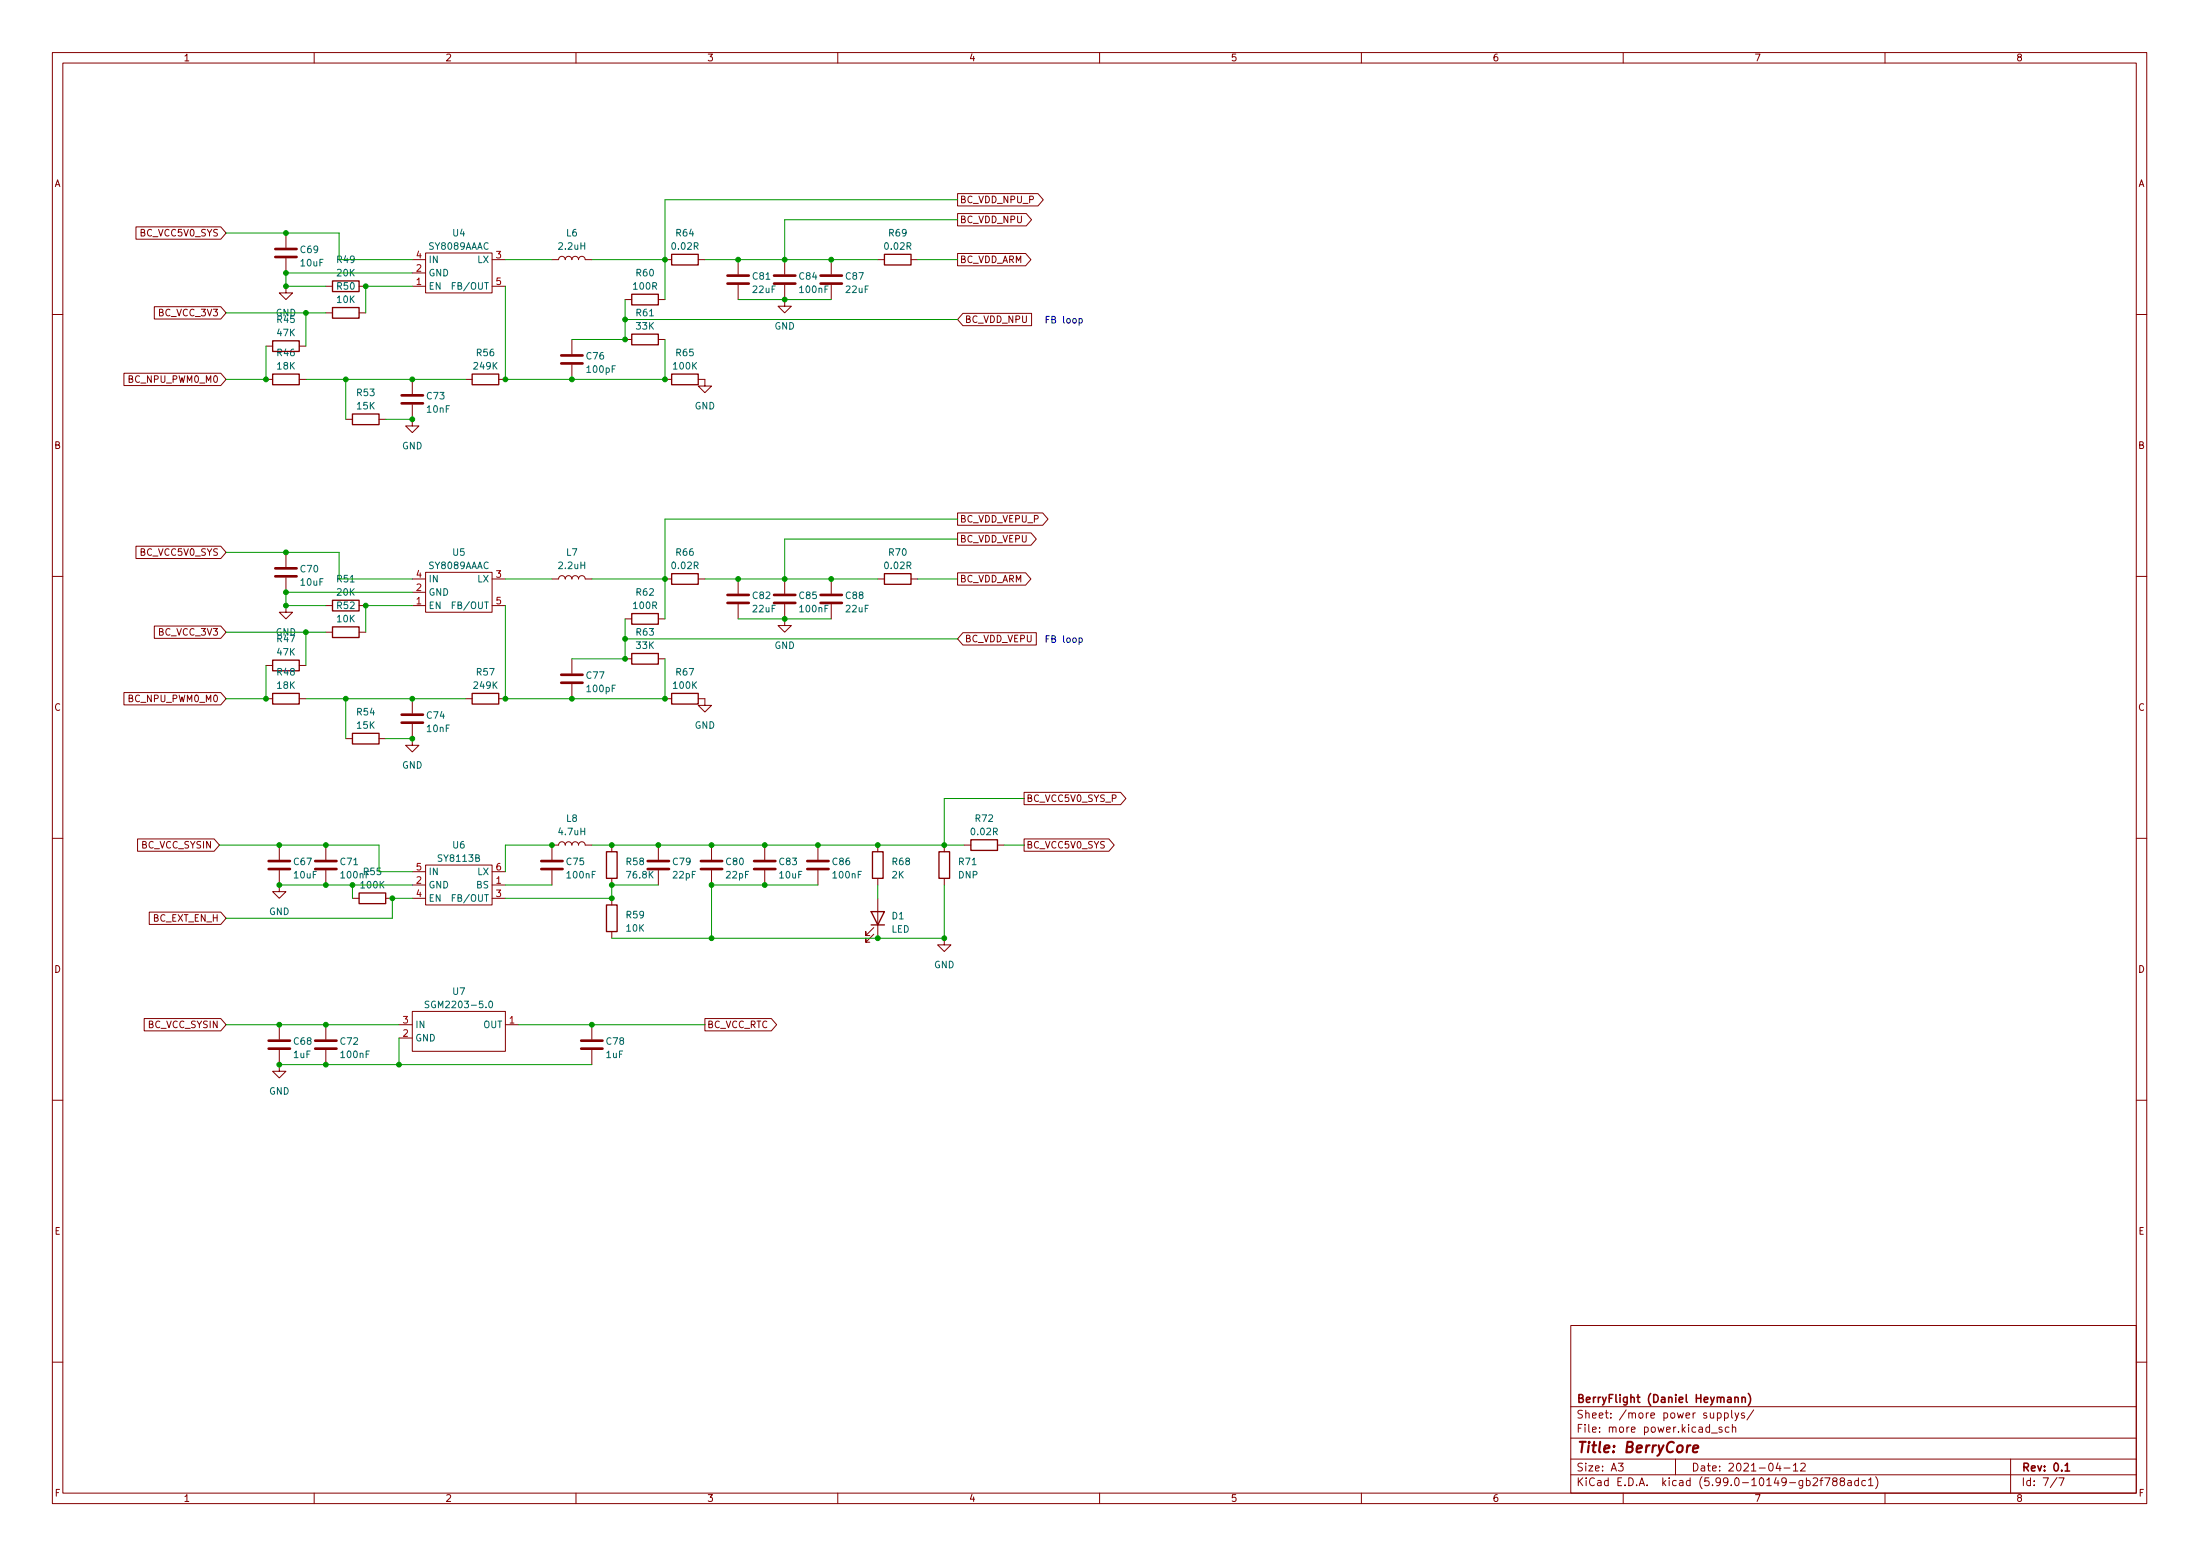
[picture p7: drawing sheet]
<svg xmlns="http://www.w3.org/2000/svg" width="420mm" height="297mm" viewBox="0 0 420 297" stroke-linecap="round" stroke-linejoin="round" font-family="sans-serif">
<g fill="none" stroke="#840000" stroke-width=".19">
<path d="M10 10h400v277h-400zM12 12h396v273h-396zM60 10v2M110 10v2M160 10v2M210 10v2M260 10v2M310 10v2M360 10v2M182.9 37h15.3l1 1.1-1 1.2h-15.3zM26 43.3h16.2l1 1.2-1 1.2h-16.2zM29.5 58.6h12.7l1 1.1-1 1.2h-12.7z"/>
<path d="M54.6 54.6v1.3h1.3l-1.3 1.3-1.3-1.3h1.3M54.6 44.5v2.8M54.6 49.3v2.8M62.2 59.7h1.3M62.2 54.6h1.3M68.6 59.7h1.2M68.6 54.6h1.2M78.7 54.6h2.6M78.7 49.6h2.6M78.7 52.1h2.6M81.3 48.3h12.7v7.6h-12.7zM94 54.6h2.5"/>
<path d="M94 49.6h2.5M105.4 49.6h1.3a.64 .64 0 0 1 .6-.7 .64 .64 0 0 1 .6 .7 .64 .64 0 0 1 .7-.7 .64 .64 0 0 1 .6 .7 .64 .64 0 0 1 .7-.7 .64 .64 0 0 1 .6 .7 .64 .64 0 0 1 .6-.7 .64 .64 0 0 1 .7 .7h1.2M119.4 57.2h1.2M125.7 57.2h1.3M127 49.6h1.3M133.3 49.6h1.3M141 49.6v2.8M141 54.4v2.8M149.9 54.4v4.1h1.2l-1.2 1.2-1.3-1.2h1.3M149.9 49.6v2.8M158.7 49.6v2.8M158.7 54.4v2.8"/>
<path d="M167.6 49.6h1.3M174 49.6h1.3M182.9 48.4h13l1 1.2-1 1.1h-13zM182.9 40.8h13.1l1 1.1-1 1.2h-13.1zM183.9 59.8h13.1v2.4h-13.1l-1-1.2zM10 60h2M23.7 71.3h18.5l1 1.1-1 1.2h-18.5zM50.8 72.4h1.3M50.8 66.1h1.3M57.1 72.4h1.3M57.1 66.1h1.3M78.7 77.3v4h1.3l-1.3 1.3-1.2-1.3h1.2"/>
<path d="M78.7 72.4v2.8M88.9 72.4h1.3M95.2 72.4h1.3M109.2 64.8v2.8M109.2 69.6v2.8M119.4 64.8h1.2M125.7 64.8h1.3M127 72.4h1.3M133.3 72.4h1.3v1.3h1.3l-1.3 1.3-1.3-1.3h1.3M408 60h2M66 80h1.3M72.4 80h1.3"/>
<path d="M182.9 97.9h16.2l1.1 1.2-1.1 1.2h-16.2zM10 110h2M26 104.3h16.2l1 1.1-1 1.2h-16.2zM29.5 119.5h12.7l1 1.2-1 1.2h-12.7zM54.6 115.6v1.3h1.3l-1.3 1.2-1.3-1.2h1.3M54.6 105.4v2.8M54.6 110.3v2.8M62.2 115.6h1.3M68.6 115.6h1.2M78.7 110.5h2.6M78.7 115.6h2.6M78.7 113.1h2.6"/>
<path d="M81.3 109.3h12.7v7.6h-12.7zM94 110.5h2.5M94 115.6h2.5M105.4 110.5h1.3a.64 .64 0 0 1 .6-.6 .64 .64 0 0 1 .6 .6 .64 .64 0 0 1 .7-.6 .64 .64 0 0 1 .6 .6 .64 .64 0 0 1 .7-.6 .64 .64 0 0 1 .6 .6 .64 .64 0 0 1 .6-.6 .64 .64 0 0 1 .7 .6h1.2M119.4 118.1h1.2M125.7 118.1h1.3M127 110.5h1.3M133.3 110.5h1.3M141 110.5v2.8M141 115.4v2.7M149.9 115.4v4h1.2l-1.2 1.3-1.3-1.3h1.3M149.9 110.5v2.8"/>
<path d="M158.7 110.5v2.8M158.7 115.4v2.7M167.6 110.5h1.3M174 110.5h1.3M182.9 109.4h13l1 1.1-1 1.2h-13zM182.9 101.7h14l1 1.2-1 1.2h-14zM408 110h2M23.7 132.2h18.5l1 1.2-1 1.2h-18.5zM50.8 133.4h1.3M50.8 127h1.3M57.1 133.4h1.3M57.1 127h1.3"/>
<path d="M62.2 120.7h1.3M68.6 120.7h1.2M78.7 138.2v4.1h1.3l-1.3 1.2-1.2-1.2h1.2M78.7 133.4v2.8M88.9 133.4h1.3M95.2 133.4h1.3M109.2 125.8v2.8M109.2 130.6v2.8M119.4 125.8h1.2M125.7 125.8h1.3M127 133.4h1.3M133.3 133.4h1.3v1.3h1.3l-1.3 1.2-1.3-1.2h1.3"/>
<path d="M183.9 120.8h14v2.3h-14l-1-1.1zM66 141h1.3M72.4 141h1.3M195.6 151.3h18.4l1 1.1-1 1.2h-18.4zM10 160h2M26.3 160.2h14.6l1 1.1-1 1.2h-14.6zM28.5 174.1h13.7l1 1.2-1 1.2h-13.7zM53.3 166.2v4h1.3l-1.3 1.3-1.2-1.3h1.2M53.3 161.3v2.8M62.2 161.3v2.8M62.2 166.2v2.7M67.3 171.5h1.3"/>
<path d="M73.7 171.5h1.2M78.7 168.9h2.6M78.7 171.5h2.6M78.7 166.4h2.6M81.3 165.1h12.7v7.7h-12.7zM94 168.9h2.5M94 171.5h2.5M94 166.4h2.5M105.4 166.2v2.7M113 161.3h-1.2a.64 .64 0 0 0-.7-.6 .64 .64 0 0 0-.6 .6 .64 .64 0 0 0-.6-.6 .64 .64 0 0 0-.7 .6 .64 .64 0 0 0-.6-.6 .64 .64 0 0 0-.7 .6 .64 .64 0 0 0-.6-.6 .64 .64 0 0 0-.6 .6h-1.3v2.8M116.8 161.3v1.3M116.8 167.7v1.2"/>
<path d="M116.8 171.5v1.3M116.8 177.8v1.3M125.7 161.3v2.8M125.7 166.2v2.7M135.9 161.3v2.8M135.9 166.2v2.7M146 161.3v2.8M146 166.2v2.7M156.2 161.3v2.8M156.2 166.2v2.7M166.9 178.3l-1.5 1.6v-.8v.8h.7M166.9 177.1l-1.5 1.5v-.8v.8h.7"/>
<path d="M167.6 161.3v1.3M167.6 167.7v1.2M167.6 171.5v7.6M180.3 179.1v1.3h1.3l-1.3 1.2-1.2-1.2h1.2M180.3 161.3v1.3M180.3 167.7v1.2M184.1 161.3h1.3M190.5 161.3h1.3M195.6 160.2h16.2l1 1.1-1 1.2h-16.2zM408 160h2M27.5 194.4h14.7l1 1.2-1 1.2h-14.7zM53.3 195.6v2.8"/>
<path d="M62.2 195.6v2.8M76.2 195.6h2.5M76.2 198.2h2.5M78.7 193.1h17.8v7.6h-17.8zM96.5 195.6h2.6M113 195.6v2.8M134.6 194.4h12.7l1 1.2-1 1.2h-12.7zM10 210h2M53.3 200.4v4.1h1.3l-1.3 1.3-1.2-1.3h1.2M62.2 200.4v2.8M113 200.4v2.8M408 210h2"/>
<path d="M300 253h108v32h-108zM10 260h2M300 278.5h108M300 274.5h108M300 268.5h108M309.1 279.3h.9l-.5 .6 .4 .1v.7l-.2 .1-.6-.1M320 278.5v3M326.8 273.6h1.2M328 269.8l.4-.1 .3 .3-.1 .6h-.6M328.9 272.5l-.4-.1-.2 .2 .1 .2 .5 .2v.3h-.6M329.4 269.8l.4-.1 .3 .3-.2 .6h-.5M329.4 269.7v1.5"/>
<path d="M330.2 272.5l-.4-.1-.3 .3 .1 .6h.6M330.7 269.2v1.3l.2 .2M330.9 272.6l.2-.2 .3 .1 .1 .9M330.9 271.9v1.5M331.4 269.7l.3 1M332.1 269.7l-.5 1.4-.2 .1M333.1 269.8l-.3-.1-.2 .2v.2l.5 .2v.3h-.5M334.9 269.1l-1.3 2M339.6 279.2l-.4 1.1h.9M339.9 279.8v1M342.5 279.7l.4-.4v1.5M343.9 279.5l.6-.2 .2 .2 .1 .2-1 1.1h1"/>
<path d="M384 278.5v6.5M408 260h2M60 285v2M110 285v2M160 285v2M210 285v2M260 285v2M300 281.5h108M310 285v2M340.7 280.2h1.2M342.5 280.8h.9M346.3 282.3l.5-.2 .3 .2v.2l-.9 1.1h.9"/>
<path d="M347.6 282.6h.5M348.1 282.1l-.3 .2v1.3M348.5 282.1h1l-.6 1.5M350.3 282.8l-.3-.3 .1-.2 .2-.2 .4 .1 .2 .2-.1 .2-.7 .2-.1 .2 .1 .5 .2 .1h.3l.3-.3-.1-.4-.2-.1M351.7 282.8l-.3-.3 .1-.2 .2-.2 .4 .1 .2 .2-.1 .2-.6 .2-.2 .2 .1 .5 .2 .1h.3l.3-.3-.1-.4-.2-.1M352.9 282.7h.6l.1 .9M353.6 283h-.5a.29 .29 0 0 0-.3 .3 .29 .29 0 0 0 .3 .3l.5-.1M354.9 282.7l-.4-.1-.3 .3 .2 .6h.5M354.9 282.1v1.5M356.3 282.7l-.4-.1-.3 .3 .1 .6h.6M356.8 282.5l.5-.4v1.5M356.8 283.6h.9"/>
<path d="M358.2 281.9a1.72 1.72 0 0 1 0 2.3M360 285v2M392.9 282l-1.3 2M393.2 282.1h1l-.6 1.5"/>
</g>
<path d="M331.3 266.9l.2-.2 .4 .1 .1 .9M331.3 266.7v1M332.7 266.9l.2-.2 .4 .1v.9M332.7 266.7v1M333.9 266a1.72 1.72 0 0 1 0 2.3M394.4 279.7l.4-.4v1.5M394.4 280.8h.9" fill="none" stroke="#840000" stroke-width=".3"/>
<path d="M323.3 276.6l1-.2v-.4h-.8l-.2 1 .2 .2 .6-.1" fill="none" stroke="#840000" stroke-width=".4"/>
<g fill="none" stroke="#840000" stroke-width=".25">
<path d="M63.5 58.7h5.1v2h-5.1zM63.5 53.6h5.1v2.1h-5.1zM120.6 56.2h5.1v2h-5.1zM128.3 48.6h5v2h-5zM168.9 48.6h5.1v2h-5.1zM52.1 71.4h5v2h-5zM52.1 65.1h5v2h-5zM67.3 79h5.1v2.1h-5.1zM90.2 71.4h5v2h-5zM120.6 63.8h5.1v2h-5.1zM128.3 71.4h5v2h-5zM63.5 119.7h5.1v2h-5.1z"/>
<path d="M63.5 114.6h5.1v2h-5.1zM120.6 117.1h5.1v2.1h-5.1zM128.3 109.5h5v2h-5zM168.9 109.5h5.1v2h-5.1zM52.1 126h5v2.1h-5zM52.1 132.4h5v2h-5zM67.3 140h5.1v2h-5.1zM90.2 132.4h5v2h-5zM120.6 124.8h5.1v2h-5.1zM128.3 132.4h5v2h-5zM68.6 170.5h5.1v2h-5.1zM115.8 162.6h2.1v5.1h-2.1z"/>
<path d="M115.8 172.8h2.1v5h-2.1zM166.4 174h2.5l-1.3 2.6zM166.4 176.6h2.5M166.6 162.6h2.1v5.1h-2.1zM179.3 162.6h2.1v5.1h-2.1zM185.4 160.3h5.1v2h-5.1z"/>
</g>
<g fill="none" stroke="#840000" stroke-width=".51">
<path d="M52.6 49.1h4M52.6 47.5h4M138.9 54.1h4.1M138.9 52.6h4.1M147.8 54.1h4.1M147.8 52.6h4.1M156.7 54.1h4.1M156.7 52.6h4.1M76.7 77h4.1M76.7 75.5h4.1M107.2 69.4h4.1M107.2 67.9h4.1"/>
<path d="M52.6 110h4M52.6 108.5h4M138.9 115.1h4.1M138.9 113.6h4.1M147.8 115.1h4.1M147.8 113.6h4.1M156.7 115.1h4.1M156.7 113.6h4.1M76.7 138h4.1M76.7 136.4h4.1M107.2 130.3h4.1M107.2 128.8h4.1"/>
<path d="M51.3 165.9h4.1M51.3 164.4h4.1M60.2 165.9h4.1M60.2 164.4h4.1M103.4 165.9h4M103.4 164.4h4M123.7 165.9h4.1M123.7 164.4h4.1M133.9 165.9h4M133.9 164.4h4M144 165.9h4.1M144 164.4h4.1"/>
<path d="M154.2 165.9h4M154.2 164.4h4M51.3 198.7h4.1M60.2 198.7h4.1M111 198.7h4.1M51.3 200.2h4.1M60.2 200.2h4.1M111 200.2h4.1"/>
</g>
<path d="M86.4 54.6h.4M87 54h-.6v1.2M86.4 115.5h.4M87 114.9h-.6v1.3M86.4 171.4h.4M87 170.8h-.6v1.3M81.9 191.2l-.5-.1-.2 .1v.4l.6 .2 .1 .3-.2 .3-.5-.1M93.5 191.2l.1-.1a.68 .68 0 0 1 .5 .6 .68 .68 0 0 1-.5 .7 .84 .84 0 0 1-.1-1.2z" fill="none" stroke="#006464" stroke-width=".19"/>
<path d="M199.8 61h.4M200.4 60.4h-.6v1.3M199.8 122h.4M200.4 121.4h-.6v1.2" fill="none" stroke="#0000c2" stroke-width=".19"/>
<g fill="none" stroke="#009600" stroke-width=".19">
<path d="M182.9 38.1h-55.9v19.1M43.2 44.5h21.6v5.1h13.9M43.2 59.7h19M58.4 59.7v6.4M78.7 52.1h-24.1v2.5h7.6M78.7 54.6h-8.9v5.1M96.5 54.6v17.8h30.5v-7.6M96.5 49.6h8.9M113 49.6h14M119.4 57.2v7.6h-10.2M134.6 49.6h33M141 57.2h17.7"/>
<path d="M175.3 49.6h7.6M182.9 41.9h-33v7.7M50.8 66.1v6.3h-7.6M58.4 72.4h30.5M66 72.4v7.6M119.4 61h63.5M73.7 80h5M182.9 99.1h-55.9v19M43.2 105.4h21.6v5.1h13.9M78.7 113.1h-24.1v2.5h7.6M78.7 115.6h-8.9v5.1M96.5 110.5h8.9"/>
<path d="M96.5 115.6v17.8h30.5v-7.6M113 110.5h14M119.4 118.1v7.7h-10.2M134.6 110.5h33M141 118.1h17.7M175.3 110.5h7.6M182.9 102.9h-33v7.6M43.2 120.7h19M50.8 127v6.4h-7.6M58.4 133.4h30.5M58.4 120.7v6.3M66 133.4v7.6"/>
<path d="M119.4 122h63.5M73.7 141h5M195.6 152.4h-15.3v8.9M41.9 161.3h30.5v5.1h6.3M53.3 168.9h25.4M67.3 168.9v2.6M78.7 171.5h-3.8v3.8h-31.7M96.5 168.9h8.9M105.4 161.3h-8.9v5.1M113 161.3h71.1M125.7 168.9h-8.9v2.6h-20.3M156.2 168.9h-20.3v10.2"/>
<path d="M167.6 168.9v2.6M180.3 168.9v10.2h-63.5M191.8 161.3h3.8M43.2 195.6h33M76.2 198.2v5M99.1 195.6h35.5M53.3 203.2h59.7"/>
</g>
<g fill="#009600" stroke="#009600" stroke-width=".19">
<circle cx="58.4" cy="120.7" r=".46"/>
<circle cx="109.2" cy="72.4" r=".46"/>
<circle cx="127" cy="72.4" r=".46"/>
<circle cx="127" cy="110.5" r=".46"/>
<circle cx="96.5" cy="72.4" r=".46"/>
<circle cx="69.8" cy="115.6" r=".46"/>
<circle cx="66" cy="72.4" r=".46"/>
<circle cx="78.7" cy="72.4" r=".46"/>
<circle cx="78.7" cy="80" r=".46"/>
<circle cx="54.6" cy="113.1" r=".46"/>
<circle cx="54.6" cy="115.6" r=".46"/>
<circle cx="54.6" cy="105.4" r=".46"/>
<circle cx="50.8" cy="133.4" r=".46"/>
<circle cx="66" cy="133.4" r=".46"/>
<circle cx="58.4" cy="59.7" r=".46"/>
<circle cx="54.6" cy="44.5" r=".46"/>
<circle cx="54.6" cy="52.1" r=".46"/>
<circle cx="54.6" cy="54.6" r=".46"/>
<circle cx="69.8" cy="54.6" r=".46"/>
<circle cx="50.8" cy="72.4" r=".46"/>
<circle cx="53.3" cy="168.9" r=".46"/>
<circle cx="53.3" cy="161.3" r=".46"/>
<circle cx="62.2" cy="195.6" r=".46"/>
<circle cx="62.2" cy="203.2" r=".46"/>
<circle cx="62.2" cy="168.9" r=".46"/>
<circle cx="53.3" cy="195.6" r=".46"/>
<circle cx="53.3" cy="203.2" r=".46"/>
<circle cx="67.3" cy="168.9" r=".46"/>
<circle cx="74.9" cy="171.5" r=".46"/>
<circle cx="62.2" cy="161.3" r=".46"/>
<circle cx="78.7" cy="141" r=".46"/>
<circle cx="76.2" cy="203.2" r=".46"/>
<circle cx="113" cy="195.6" r=".46"/>
<circle cx="78.7" cy="133.4" r=".46"/>
<circle cx="116.8" cy="161.3" r=".46"/>
<circle cx="116.8" cy="168.9" r=".46"/>
<circle cx="125.7" cy="161.3" r=".46"/>
<circle cx="119.4" cy="122" r=".46"/>
<circle cx="105.4" cy="161.3" r=".46"/>
<circle cx="146" cy="168.9" r=".46"/>
<circle cx="96.5" cy="133.4" r=".46"/>
<circle cx="109.2" cy="133.4" r=".46"/>
<circle cx="119.4" cy="125.8" r=".46"/>
<circle cx="127" cy="133.4" r=".46"/>
<circle cx="149.9" cy="49.6" r=".46"/>
<circle cx="149.9" cy="57.2" r=".46"/>
<circle cx="119.4" cy="61" r=".46"/>
<circle cx="119.4" cy="64.8" r=".46"/>
<circle cx="141" cy="49.6" r=".46"/>
<circle cx="158.7" cy="49.6" r=".46"/>
<circle cx="127" cy="49.6" r=".46"/>
<circle cx="116.8" cy="171.5" r=".46"/>
<circle cx="135.9" cy="161.3" r=".46"/>
<circle cx="135.9" cy="168.9" r=".46"/>
<circle cx="146" cy="161.3" r=".46"/>
<circle cx="156.2" cy="161.3" r=".46"/>
<circle cx="167.6" cy="161.3" r=".46"/>
<circle cx="135.9" cy="179.1" r=".46"/>
<circle cx="167.6" cy="179.1" r=".46"/>
<circle cx="180.3" cy="179.1" r=".46"/>
<circle cx="180.3" cy="161.3" r=".46"/>
<circle cx="149.9" cy="118.1" r=".46"/>
<circle cx="141" cy="110.5" r=".46"/>
<circle cx="149.9" cy="110.5" r=".46"/>
<circle cx="158.7" cy="110.5" r=".46"/>
</g>
<text font-size="2.8" fill="#840000" x="301" y="277.3">Title: BerryCore</text>
<g font-size="2.1" fill="#840000">
<text x="301" y="267.8">BerryFlight (Daniel Heymann)</text>
<text x="301" y="273.5">File: more power.kicad_sch</text>
<text x="301" y="270.8">Sheet: /more power supplys/</text>
<text x="301" y="280.9">Size: A3</text>
<text x="323" y="280.9">Date: 2021-04-12</text>
<text x="386" y="280.9">Rev: 0.1</text>
<text x="301" y="283.7">KiCad E.D.A. kicad (5.99.0-10149-gb2f788adc1)</text>
<text x="386" y="283.7">Id: 7/7</text>
</g>
<g font-size="1.8" fill="#840000">
<text x="35" y="11.7">1</text>
<text x="85" y="11.7">2</text>
<text x="135" y="11.7">3</text>
<text x="185" y="11.7">4</text>
<text x="235" y="11.7">5</text>
<text x="285" y="11.7">6</text>
<text x="335" y="11.7">7</text>
<text x="385" y="11.7">8</text>
<text x="10.3" y="35.7">A</text>
<text x="408.3" y="35.7">A</text>
<text x="183.3" y="38.8">BC_VDD_NPU_P</text>
<text x="26.9" y="45.1">BC_VCC5V0_SYS</text>
<text x="183.3" y="42.6">BC_VDD_NPU</text>
<text x="183.3" y="50.2">BC_VDD_ARM</text>
<text x="30.4" y="60.4">BC_VCC_3V3</text>
<text x="184.2" y="61.6">BC_VDD_NPU</text>
<text x="24.8" y="73.1">BC_NPU_PWM0_M0</text>
<text x="10.3" y="85.7">B</text>
<text x="408.3" y="85.7">B</text>
<text x="183.3" y="99.7">BC_VDD_VEPU_P</text>
<text x="26.9" y="106.1">BC_VCC5V0_SYS</text>
<text x="183.3" y="103.5">BC_VDD_VEPU</text>
<text x="183.3" y="111.2">BC_VDD_ARM</text>
<text x="30.4" y="121.3">BC_VCC_3V3</text>
<text x="184.2" y="122.6">BC_VDD_VEPU</text>
<text x="10.3" y="135.7">C</text>
<text x="24.8" y="134">BC_NPU_PWM0_M0</text>
<text x="408.3" y="135.7">C</text>
<text x="196" y="153.1">BC_VCC5V0_SYS_P</text>
<text x="27" y="162">BC_VCC_SYSIN</text>
<text x="196" y="162">BC_VCC5V0_SYS</text>
<text x="29.2" y="175.9">BC_EXT_EN_H</text>
<text x="10.3" y="185.7">D</text>
<text x="408.3" y="185.7">D</text>
<text x="28.3" y="196.3">BC_VCC_SYSIN</text>
<text x="135" y="196.3">BC_VCC_RTC</text>
<text x="10.4" y="235.7">E</text>
<text x="408.4" y="235.7">E</text>
<text x="10.4" y="285.7">F</text>
<text x="35" y="286.7">1</text>
<text x="85" y="286.7">2</text>
<text x="135" y="286.7">3</text>
<text x="185" y="286.7">4</text>
<text x="235" y="286.7">5</text>
<text x="285" y="286.7">6</text>
<text x="335" y="286.7">7</text>
<text x="385" y="286.7">8</text>
<text x="408.4" y="285.7">F</text>
</g>
<g font-size="1.8" fill="#006464">
<text x="81.9" y="47.7">SY8089AAAC</text>
<text x="86.5" y="45.1">U4</text>
<text x="106.8" y="47.7">2.2uH</text>
<text x="108.2" y="45.1">L6</text>
<text x="128.5" y="47.7">0.02R</text>
<text x="129.2" y="45.1">R64</text>
<text x="169.1" y="47.7">0.02R</text>
<text x="169.8" y="45.1">R69</text>
<text x="57.5" y="48.3">C69</text>
<text x="57.5" y="50.8">10uF</text>
<text x="64.4" y="50.2">R49</text>
<text x="64.4" y="52.7">20K</text>
<text x="81.8" y="52.7">GND</text>
<text x="81.8" y="50.2">IN</text>
<text x="91.2" y="50.2">LX</text>
<text x="121.6" y="52.7">R60</text>
<text x="143.8" y="53.4">C81</text>
<text x="152.7" y="53.4">C84</text>
<text x="161.6" y="53.4">C87</text>
<text x="64.4" y="55.3">R50</text>
<text x="64.4" y="57.8">10K</text>
<text x="81.8" y="55.3">EN</text>
<text x="86.9" y="55.3">FB/OUT</text>
<text x="121.1" y="55.3">100R</text>
<text x="143.9" y="55.9">22uF</text>
<text x="152.9" y="55.9">100nF</text>
<text x="161.6" y="55.9">22uF</text>
<text x="52.6" y="60.4">GND</text>
<text x="53" y="61.6">R45</text>
<text x="53" y="64.2">47K</text>
<text x="121.6" y="60.4">R61</text>
<text x="121.6" y="62.9">33K</text>
<text x="147.9" y="62.9">GND</text>
<text x="53" y="68">R46</text>
<text x="53" y="70.5">18K</text>
<text x="90.6" y="70.5">249K</text>
<text x="91.1" y="68">R56</text>
<text x="112.1" y="68.6">C76</text>
<text x="112.2" y="71.2">100pF</text>
<text x="128.7" y="70.5">100K</text>
<text x="129.2" y="68">R65</text>
<text x="68.2" y="75.6">R53</text>
<text x="81.6" y="76.2">C73</text>
<text x="68.2" y="78.1">15K</text>
<text x="81.6" y="78.8">10nF</text>
<text x="132.7" y="78.1">GND</text>
<text x="76.8" y="85.8">GND</text>
<text x="86.5" y="106.1">U5</text>
<text x="108.2" y="106.1">L7</text>
<text x="129.2" y="106.1">R66</text>
<text x="169.8" y="106.1">R70</text>
<text x="57.5" y="109.3">C70</text>
<text x="57.5" y="111.8">10uF</text>
<text x="64.4" y="111.2">R51</text>
<text x="64.4" y="113.7">20K</text>
<text x="81.8" y="113.7">GND</text>
<text x="81.8" y="111.2">IN</text>
<text x="81.9" y="108.6">SY8089AAAC</text>
<text x="91.2" y="111.2">LX</text>
<text x="106.8" y="108.6">2.2uH</text>
<text x="121.6" y="113.7">R62</text>
<text x="128.5" y="108.6">0.02R</text>
<text x="169.1" y="108.6">0.02R</text>
<text x="64.4" y="116.2">R52</text>
<text x="64.4" y="118.8">10K</text>
<text x="81.8" y="116.2">EN</text>
<text x="86.9" y="116.2">FB/OUT</text>
<text x="121.1" y="116.2">100R</text>
<text x="143.8" y="114.3">C82</text>
<text x="143.9" y="116.9">22uF</text>
<text x="152.7" y="114.3">C85</text>
<text x="152.9" y="116.9">100nF</text>
<text x="161.6" y="114.3">C88</text>
<text x="161.6" y="116.9">22uF</text>
<text x="52.6" y="121.3">GND</text>
<text x="53" y="122.6">R47</text>
<text x="53" y="125.1">47K</text>
<text x="121.6" y="121.3">R63</text>
<text x="121.6" y="123.9">33K</text>
<text x="147.9" y="123.9">GND</text>
<text x="53" y="128.9">R48</text>
<text x="53" y="131.5">18K</text>
<text x="90.6" y="131.5">249K</text>
<text x="91.1" y="128.9">R57</text>
<text x="112.1" y="129.6">C77</text>
<text x="128.7" y="131.5">100K</text>
<text x="129.2" y="128.9">R67</text>
<text x="68.2" y="136.6">R54</text>
<text x="81.6" y="137.2">C74</text>
<text x="112.2" y="132.1">100pF</text>
<text x="68.2" y="139.1">15K</text>
<text x="81.6" y="139.7">10nF</text>
<text x="132.7" y="139.1">GND</text>
<text x="76.8" y="146.7">GND</text>
<text x="86.5" y="162">U6</text>
<text x="106.8" y="159.4">4.7uH</text>
<text x="108.2" y="156.9">L8</text>
<text x="185.6" y="159.4">0.02R</text>
<text x="186.3" y="156.9">R72</text>
<text x="56.2" y="165.1">C67</text>
<text x="56.2" y="167.7">10uF</text>
<text x="65.1" y="165.1">C71</text>
<text x="65.2" y="167.7">100nF</text>
<text x="69.5" y="167">R55</text>
<text x="81.8" y="167">IN</text>
<text x="83.8" y="164.5">SY8113B</text>
<text x="91.2" y="167">LX</text>
<text x="108.3" y="165.1">C75</text>
<text x="108.4" y="167.7">100nF</text>
<text x="119.7" y="165.1">R58</text>
<text x="119.9" y="167.7">76.8K</text>
<text x="128.6" y="165.1">C79</text>
<text x="128.6" y="167.7">22pF</text>
<text x="138.7" y="165.1">C80</text>
<text x="138.8" y="167.7">22pF</text>
<text x="148.9" y="165.1">C83</text>
<text x="148.9" y="167.7">10uF</text>
<text x="159.1" y="165.1">C86</text>
<text x="159.2" y="167.7">100nF</text>
<text x="170.4" y="167.7">2K</text>
<text x="170.5" y="165.1">R68</text>
<text x="183" y="167.7">DNP</text>
<text x="183.2" y="165.1">R71</text>
<text x="69" y="169.6">100K</text>
<text x="81.8" y="169.6">GND</text>
<text x="81.8" y="172.1">EN</text>
<text x="86.9" y="172.1">FB/OUT</text>
<text x="91" y="169.6">BS</text>
<text x="51.4" y="174.7">GND</text>
<text x="119.7" y="175.3">R59</text>
<text x="119.7" y="177.8">10K</text>
<text x="170.2" y="178">LED</text>
<text x="170.4" y="175.5">D1</text>
<text x="178.4" y="184.8">GND</text>
<text x="86.5" y="189.9">U7</text>
<text x="79.2" y="196.3">IN</text>
<text x="82.1" y="192.4">SGM2203-5.0</text>
<text x="92.3" y="196.3">OUT</text>
<text x="56.1" y="202">1uF</text>
<text x="56.2" y="199.4">C68</text>
<text x="65.1" y="199.4">C72</text>
<text x="65.2" y="202">100nF</text>
<text x="79.2" y="198.8">GND</text>
<text x="115.8" y="202">1uF</text>
<text x="115.9" y="199.4">C78</text>
<text x="51.4" y="209">GND</text>
</g>
<g font-size="1.8" fill="#a90000">
<text x="79.5" y="51.9">2</text>
<text x="79.5" y="49.3">4</text>
<text x="94.8" y="49.3">3</text>
<text x="79.5" y="54.4">1</text>
<text x="94.8" y="54.4">5</text>
<text x="79.5" y="112.8">2</text>
<text x="79.5" y="110.3">4</text>
<text x="94.8" y="110.3">3</text>
<text x="79.5" y="115.4">1</text>
<text x="94.8" y="115.4">5</text>
<text x="79.5" y="166.2">5</text>
<text x="94.8" y="166.2">6</text>
<text x="79.5" y="168.7">2</text>
<text x="79.5" y="171.2">4</text>
<text x="94.8" y="168.7">1</text>
<text x="94.8" y="171.2">3</text>
<text x="77" y="197.9">2</text>
<text x="77" y="195.4">3</text>
<text x="97.3" y="195.4">1</text>
</g>
<g font-size="1.8" fill="#0000c2">
<text x="200.4" y="61.7">FB loop</text>
<text x="200.4" y="122.7">FB loop</text>
</g>
</svg>
